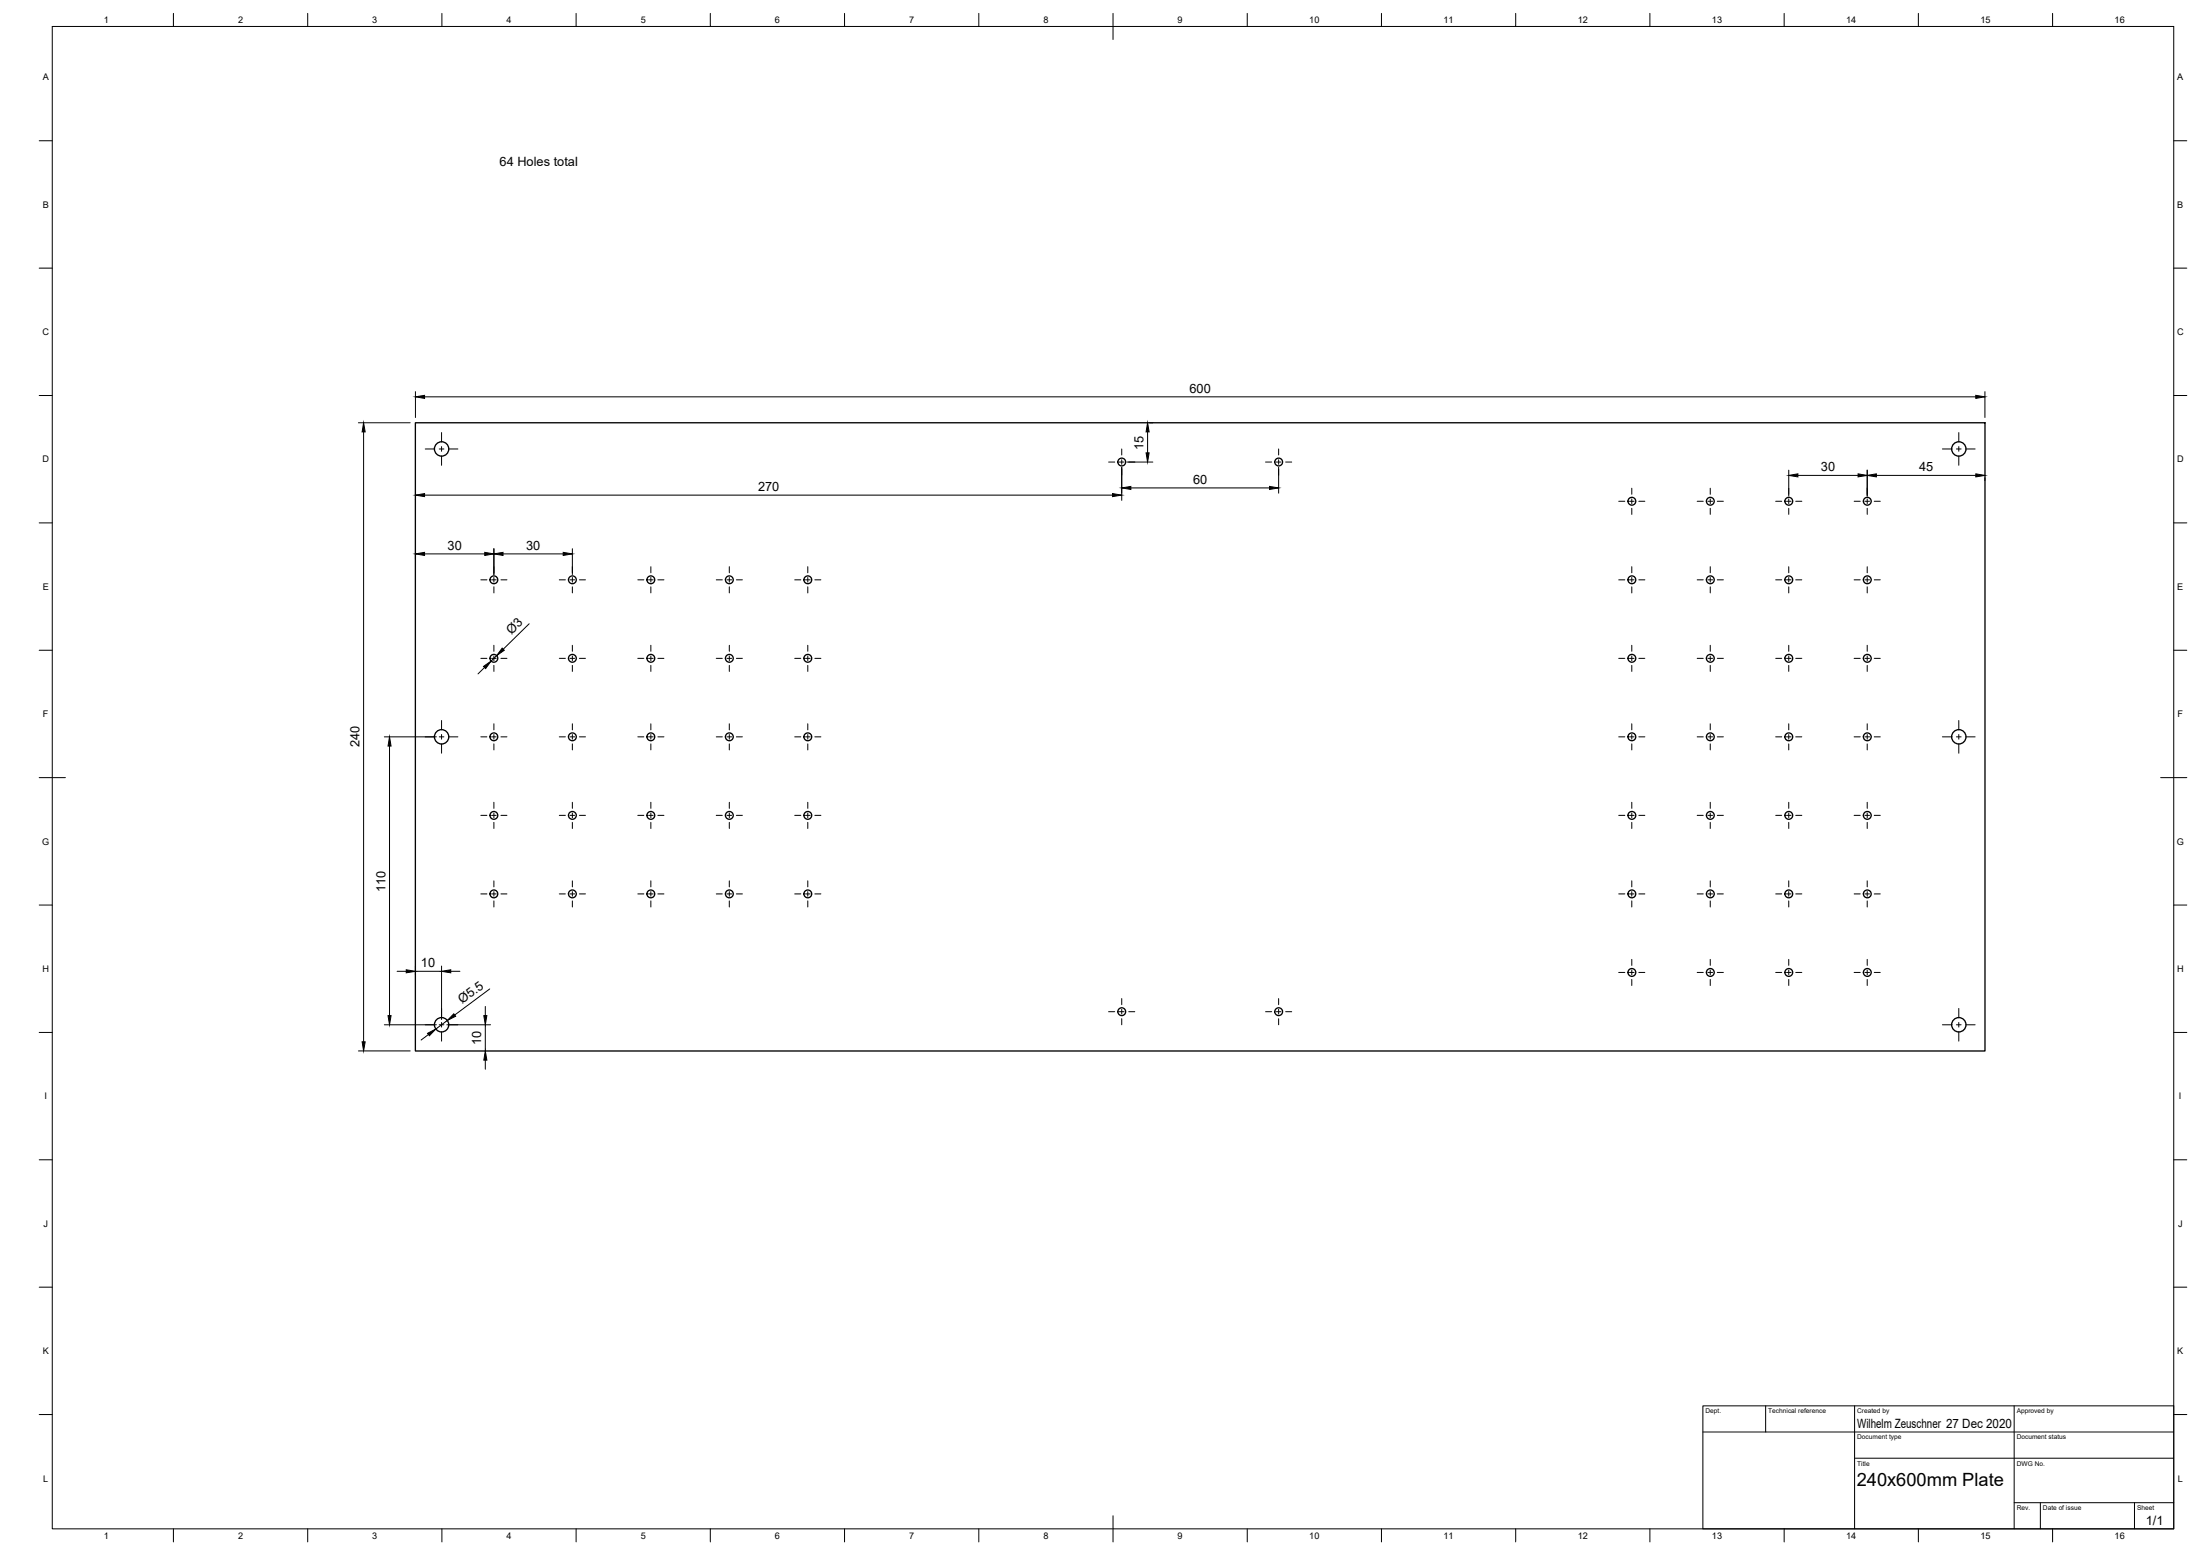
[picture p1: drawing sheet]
<svg xmlns="http://www.w3.org/2000/svg" width="841mm" height="594mm" viewBox="0 0 841 594" stroke-linecap="round" stroke-linejoin="round" font-family="sans-serif">
<!-- layer: Visible -->
<g fill="none" stroke="#000" stroke-width=".51">
<path d="M158.8 161.5h600v240h-600z"/>
<circle cx="168.8" cy="171.5" r="2.74"/>
<circle cx="428.8" cy="176.5" r="1.49"/>
<circle cx="488.8" cy="176.5" r="1.49"/>
<circle cx="748.8" cy="171.5" r="2.74"/>
<circle cx="623.8" cy="191.5" r="1.49"/>
<circle cx="653.8" cy="191.5" r="1.49"/>
<circle cx="683.8" cy="191.5" r="1.49"/>
<circle cx="713.8" cy="191.5" r="1.49"/>
<circle cx="188.8" cy="221.5" r="1.49"/>
<circle cx="218.8" cy="221.5" r="1.49"/>
<circle cx="248.8" cy="221.5" r="1.49"/>
<circle cx="278.8" cy="221.5" r="1.49"/>
<circle cx="308.8" cy="221.5" r="1.49"/>
<circle cx="623.8" cy="221.5" r="1.49"/>
<circle cx="653.8" cy="221.5" r="1.49"/>
<circle cx="683.8" cy="221.5" r="1.49"/>
<circle cx="713.8" cy="221.5" r="1.49"/>
<circle cx="188.8" cy="251.5" r="1.49"/>
<circle cx="218.8" cy="251.5" r="1.49"/>
<circle cx="248.8" cy="251.5" r="1.49"/>
<circle cx="278.8" cy="251.5" r="1.49"/>
<circle cx="308.8" cy="251.5" r="1.49"/>
<circle cx="623.8" cy="251.5" r="1.49"/>
<circle cx="653.8" cy="251.5" r="1.49"/>
<circle cx="683.8" cy="251.5" r="1.49"/>
<circle cx="713.8" cy="251.5" r="1.49"/>
<circle cx="168.8" cy="281.5" r="2.74"/>
<circle cx="188.8" cy="281.5" r="1.49"/>
<circle cx="218.8" cy="281.5" r="1.49"/>
<circle cx="248.8" cy="281.5" r="1.49"/>
<circle cx="278.8" cy="281.5" r="1.49"/>
<circle cx="308.8" cy="281.5" r="1.49"/>
<circle cx="623.8" cy="281.5" r="1.49"/>
<circle cx="653.8" cy="281.5" r="1.49"/>
<circle cx="683.8" cy="281.5" r="1.49"/>
<circle cx="713.8" cy="281.5" r="1.49"/>
<circle cx="748.8" cy="281.5" r="2.74"/>
<circle cx="188.8" cy="311.5" r="1.49"/>
<circle cx="218.8" cy="311.5" r="1.49"/>
<circle cx="248.8" cy="311.5" r="1.49"/>
<circle cx="278.8" cy="311.5" r="1.49"/>
<circle cx="308.8" cy="311.5" r="1.49"/>
<circle cx="623.8" cy="311.5" r="1.49"/>
<circle cx="653.8" cy="311.5" r="1.49"/>
<circle cx="683.8" cy="311.5" r="1.49"/>
<circle cx="713.8" cy="311.5" r="1.49"/>
<circle cx="188.8" cy="341.5" r="1.49"/>
<circle cx="218.8" cy="341.5" r="1.49"/>
<circle cx="248.8" cy="341.5" r="1.49"/>
<circle cx="278.8" cy="341.5" r="1.49"/>
<circle cx="308.8" cy="341.5" r="1.49"/>
<circle cx="623.8" cy="341.5" r="1.49"/>
<circle cx="653.8" cy="341.5" r="1.49"/>
<circle cx="683.8" cy="341.5" r="1.49"/>
<circle cx="713.8" cy="341.5" r="1.49"/>
<circle cx="623.8" cy="371.5" r="1.49"/>
<circle cx="653.8" cy="371.5" r="1.49"/>
<circle cx="683.8" cy="371.5" r="1.49"/>
<circle cx="713.8" cy="371.5" r="1.49"/>
<circle cx="168.8" cy="391.5" r="2.74"/>
<circle cx="428.8" cy="386.5" r="1.49"/>
<circle cx="488.8" cy="386.5" r="1.49"/>
<circle cx="748.8" cy="391.5" r="2.74"/>
</g>
<!-- layer: TitleBlock -->
<path d="M651 537.1h180v47h-180zM675 537.1v10M709 537.1v47M770 537.1v47M651 547.1h180M709 557.1h122M770 574.1h61M780 574.1v10M816 574.1v10" fill="none" stroke="#000" stroke-width=".38"/>
<!-- layer: Border -->
<g fill="none" stroke="#000" stroke-width=".38">
<path d="M20 10.1h811v574h-811zM66.3 5.1v5M117.6 5.1v5M168.9 5.1v5M220.2 5.1v5M271.5 5.1v5M322.9 5.1v5M374.2 5.1v5M425.5 5.1v10M476.8 5.1v5M528.1 5.1v5M579.4 5.1v5"/>
<path d="M630.7 5.1v5M682.1 5.1v5M733.4 5.1v5M784.7 5.1v5M15 53.8h5M831 53.8h5M15 102.4h5M831 102.4h5M15 151.1h5M831 151.1h5M15 199.8h5M831 199.8h5"/>
<path d="M15 248.4h5M831 248.4h5M15 297.1h10M826 297.1h10M15 345.8h5M831 345.8h5M15 394.4h5M831 394.4h5M15 443.1h5M831 443.1h5M15 491.8h5M831 491.8h5"/>
<path d="M15 540.4h5M831 540.4h5M425.5 579.1v10M66.3 584.1v5M117.6 584.1v5M168.9 584.1v5M220.2 584.1v5M271.5 584.1v5M322.9 584.1v5M374.2 584.1v5M476.8 584.1v5M528.1 584.1v5"/>
<path d="M579.4 584.1v5M630.7 584.1v5M682.1 584.1v5M733.4 584.1v5M784.7 584.1v5"/>
</g>
<!-- layer: Center Lines -->
<g fill="none" stroke="#000" stroke-width=".38">
<path d="M162.6 171.5h3.5M167.9 171.5h1.8M168.8 165.3v3.5M168.8 170.6v1.8M168.8 174.2v3.6M171.5 171.5h3.5M423.8 176.5h2.3M427.9 176.5h1.8M428.8 171.5v2.3M428.8 175.6v1.8M428.8 179.2v2.3M431.5 176.5h2.3"/>
<path d="M483.8 176.5h2.3M487.9 176.5h1.8M488.8 171.5v2.3M488.8 175.6v1.8M488.8 179.2v2.3M491.5 176.5h2.3M742.5 171.5h3.6M747.9 171.5h1.8M748.8 165.3v3.5M748.8 170.6v1.8M748.8 174.2v3.6M751.5 171.5h3.6"/>
<path d="M618.8 191.5h2.3M622.9 191.5h1.8M623.8 186.5v2.3M623.8 190.6v1.8M623.8 194.2v2.3M626.5 191.5h2.3M648.8 191.5h2.3M652.9 191.5h1.8M653.8 186.5v2.3M653.8 190.6v1.8M653.8 194.2v2.3M656.5 191.5h2.3"/>
<path d="M678.8 191.5h2.3M682.9 191.5h1.8M683.8 186.5v2.3M683.8 190.6v1.8M683.8 194.2v2.3M686.5 191.5h2.3M708.8 191.5h2.3M712.9 191.5h1.8M713.8 186.5v2.3M713.8 190.6v1.8M713.8 194.2v2.3M716.5 191.5h2.3"/>
<path d="M188.8 216.5v2.3M218.8 216.5v2.3M248.8 216.5v2.3M278.8 216.5v2.3M308.8 216.5v2.3M623.8 216.5v2.3M653.8 216.5v2.3M683.8 216.5v2.3M713.8 216.5v2.3M183.8 221.5h2.3M187.9 221.5h1.8M188.8 220.6v1.8"/>
<path d="M188.8 224.2v2.3M191.5 221.5h2.3M213.8 221.5h2.3M217.9 221.5h1.8M218.8 220.6v1.8M218.8 224.2v2.3M221.5 221.5h2.3M243.8 221.5h2.3M247.9 221.5h1.8M248.8 220.6v1.8M248.8 224.2v2.3M251.5 221.5h2.3"/>
<path d="M273.8 221.5h2.3M277.9 221.5h1.8M278.8 220.6v1.8M278.8 224.2v2.3M281.5 221.5h2.3M303.8 221.5h2.3M307.9 221.5h1.8M308.8 220.6v1.8M308.8 224.2v2.3M311.5 221.5h2.3M618.8 221.5h2.3M622.9 221.5h1.8"/>
<path d="M623.8 220.6v1.8M623.8 224.2v2.3M626.5 221.5h2.3M648.8 221.5h2.3M652.9 221.5h1.8M653.8 220.6v1.8M653.8 224.2v2.3M656.5 221.5h2.3M678.8 221.5h2.3M682.9 221.5h1.8M683.8 220.6v1.8M683.8 224.2v2.3"/>
<path d="M686.5 221.5h2.3M708.8 221.5h2.3M712.9 221.5h1.8M713.8 220.6v1.8M713.8 224.2v2.3M716.5 221.5h2.3M183.8 251.5h2.3M187.9 251.5h1.8M188.8 246.5v2.3M188.8 250.6v1.8M188.8 254.2v2.3M191.5 251.5h2.3"/>
<path d="M213.8 251.5h2.3M217.9 251.5h1.8M218.8 246.5v2.3M218.8 250.6v1.8M218.8 254.2v2.3M221.5 251.5h2.3M243.8 251.5h2.3M247.9 251.5h1.8M248.8 246.5v2.3M248.8 250.6v1.8M248.8 254.2v2.3M251.5 251.5h2.3"/>
<path d="M273.8 251.5h2.3M277.9 251.5h1.8M278.8 246.5v2.3M278.8 250.6v1.8M278.8 254.2v2.3M281.5 251.5h2.3M303.8 251.5h2.3M307.9 251.5h1.8M308.8 246.5v2.3M308.8 250.6v1.8M308.8 254.2v2.3M311.5 251.5h2.3"/>
<path d="M618.8 251.5h2.3M622.9 251.5h1.8M623.8 246.5v2.3M623.8 250.6v1.8M623.8 254.2v2.3M626.5 251.5h2.3M648.8 251.5h2.3M652.9 251.5h1.8M653.8 246.5v2.3M653.8 250.6v1.8M653.8 254.2v2.3M656.5 251.5h2.3"/>
<path d="M678.8 251.5h2.3M682.9 251.5h1.8M683.8 246.5v2.3M683.8 250.6v1.8M683.8 254.2v2.3M686.5 251.5h2.3M708.8 251.5h2.3M712.9 251.5h1.8M713.8 246.5v2.3M713.8 250.6v1.8M713.8 254.2v2.3M716.5 251.5h2.3"/>
<path d="M168.8 275.3v3.5M188.8 276.5v2.3M218.8 276.5v2.3M248.8 276.5v2.3M278.8 276.5v2.3M308.8 276.5v2.3M623.8 276.5v2.3M653.8 276.5v2.3M683.8 276.5v2.3M713.8 276.5v2.3M748.8 275.3v3.5M162.6 281.5h3.5"/>
<path d="M167.9 281.5h1.8M168.8 280.6v1.8M168.8 284.2v3.6M171.5 281.5h3.5M183.8 281.5h2.3M187.9 281.5h1.8M188.8 280.6v1.8M188.8 284.2v2.3M191.5 281.5h2.3M213.8 281.5h2.3M217.9 281.5h1.8M218.8 280.6v1.8"/>
<path d="M218.8 284.2v2.3M221.5 281.5h2.3M243.8 281.5h2.3M247.9 281.5h1.8M248.8 280.6v1.8M248.8 284.2v2.3M251.5 281.5h2.3M273.8 281.5h2.3M277.9 281.5h1.8M278.8 280.6v1.8M278.8 284.2v2.3M281.5 281.5h2.3"/>
<path d="M303.8 281.5h2.3M307.9 281.5h1.8M308.8 280.6v1.8M308.8 284.2v2.3M311.5 281.5h2.3M618.8 281.5h2.3M622.9 281.5h1.8M623.8 280.6v1.8M623.8 284.2v2.3M626.5 281.5h2.3M648.8 281.5h2.3M652.9 281.5h1.8"/>
<path d="M653.8 280.6v1.8M653.8 284.2v2.3M656.5 281.5h2.3M678.8 281.5h2.3M682.9 281.5h1.8M683.8 280.6v1.8M683.8 284.2v2.3M686.5 281.5h2.3M708.8 281.5h2.3M712.9 281.5h1.8M713.8 280.6v1.8M713.8 284.2v2.3"/>
<path d="M716.5 281.5h2.3M742.5 281.5h3.6M747.9 281.5h1.8M748.8 280.6v1.8M748.8 284.2v3.6M751.5 281.5h3.6M183.8 311.5h2.3M187.9 311.5h1.8M188.8 306.5v2.3M188.8 310.6v1.8M188.8 314.2v2.3M191.5 311.5h2.3"/>
<path d="M213.8 311.5h2.3M217.9 311.5h1.8M218.8 306.5v2.3M218.8 310.6v1.8M218.8 314.2v2.3M221.5 311.5h2.3M243.8 311.5h2.3M247.9 311.5h1.8M248.8 306.5v2.3M248.8 310.6v1.8M248.8 314.2v2.3M251.5 311.5h2.3"/>
<path d="M273.8 311.5h2.3M277.9 311.5h1.8M278.8 306.5v2.3M278.8 310.6v1.8M278.8 314.2v2.3M281.5 311.5h2.3M303.8 311.5h2.3M307.9 311.5h1.8M308.8 306.5v2.3M308.8 310.6v1.8M308.8 314.2v2.3M311.5 311.5h2.3"/>
<path d="M618.8 311.5h2.3M622.9 311.5h1.8M623.8 306.5v2.3M623.8 310.6v1.8M623.8 314.2v2.3M626.5 311.5h2.3M648.8 311.5h2.3M652.9 311.5h1.8M653.8 306.5v2.3M653.8 310.6v1.8M653.8 314.2v2.3M656.5 311.5h2.3"/>
<path d="M678.8 311.5h2.3M682.9 311.5h1.8M683.8 306.5v2.3M683.8 310.6v1.8M683.8 314.2v2.3M686.5 311.5h2.3M708.8 311.5h2.3M712.9 311.5h1.8M713.8 306.5v2.3M713.8 310.6v1.8M713.8 314.2v2.3M716.5 311.5h2.3"/>
<path d="M188.8 336.5v2.3M218.8 336.5v2.3M248.8 336.5v2.3M278.8 336.5v2.3M308.8 336.5v2.3M623.8 336.5v2.3M653.8 336.5v2.3M683.8 336.5v2.3M713.8 336.5v2.3M183.8 341.5h2.3M187.9 341.5h1.8M188.8 340.6v1.8"/>
<path d="M188.8 344.2v2.3M191.5 341.5h2.3M213.8 341.5h2.3M217.9 341.5h1.8M218.8 340.6v1.8M218.8 344.2v2.3M221.5 341.5h2.3M243.8 341.5h2.3M247.9 341.5h1.8M248.8 340.6v1.8M248.8 344.2v2.3M251.5 341.5h2.3"/>
<path d="M273.8 341.5h2.3M277.9 341.5h1.8M278.8 340.6v1.8M278.8 344.2v2.3M281.5 341.5h2.3M303.8 341.5h2.3M307.9 341.5h1.8M308.8 340.6v1.8M308.8 344.2v2.3M311.5 341.5h2.3M618.8 341.5h2.3M622.9 341.5h1.8"/>
<path d="M623.8 340.6v1.8M623.8 344.2v2.3M626.5 341.5h2.3M648.8 341.5h2.3M652.9 341.5h1.8M653.8 340.6v1.8M653.8 344.2v2.3M656.5 341.5h2.3M678.8 341.5h2.3M682.9 341.5h1.8M683.8 340.6v1.8M683.8 344.2v2.3"/>
<path d="M686.5 341.5h2.3M708.8 341.5h2.3M712.9 341.5h1.8M713.8 340.6v1.8M713.8 344.2v2.3M716.5 341.5h2.3M618.8 371.5h2.3M622.9 371.5h1.8M623.8 366.5v2.3M623.8 370.6v1.8M623.8 374.2v2.3M626.5 371.5h2.3"/>
<path d="M648.8 371.5h2.3M652.9 371.5h1.8M653.8 366.5v2.3M653.8 370.6v1.8M653.8 374.2v2.3M656.5 371.5h2.3M678.8 371.5h2.3M682.9 371.5h1.8M683.8 366.5v2.3M683.8 370.6v1.8M683.8 374.2v2.3M686.5 371.5h2.3"/>
<path d="M708.8 371.5h2.3M712.9 371.5h1.8M713.8 366.5v2.3M713.8 370.6v1.8M713.8 374.2v2.3M716.5 371.5h2.3M162.6 391.5h3.5M167.9 391.5h1.8M168.8 385.3v3.5M168.8 390.6v1.8M168.8 394.2v3.6M171.5 391.5h3.5"/>
<path d="M423.8 386.5h2.3M427.9 386.5h1.8M428.8 381.5v2.3M428.8 385.6v1.8M428.8 389.2v2.3M431.5 386.5h2.3M483.8 386.5h2.3M487.9 386.5h1.8M488.8 381.5v2.3M488.8 385.6v1.8M488.8 389.2v2.3M491.5 386.5h2.3"/>
<path d="M742.5 391.5h3.6M747.9 391.5h1.8M748.8 385.3v3.5M748.8 390.6v1.8M748.8 394.2v3.6M751.5 391.5h3.6"/>
</g>
<!-- layer: Dimensions -->
<g fill="none" stroke="#000" stroke-width=".38">
<path d="M158.8 149.6v9.9M162.3 151.6h593M758.8 149.6v9.9M137 161.5h19.8M139 165v233M428.8 178.5v12.6M430.8 176.5h9.9M438.7 165v8M439.4 161.5h1.3M488.8 178.5v9.9M683.8 179.6v9.9M713.8 179.6v9.9"/>
<path d="M158.8 190.7v.4M162.3 189.2h263M432.3 186.4h53M687.3 181.6h23M717.3 181.6h38M758.8 182.6v1M158.8 211.4v2.2M162.3 211.6h23M188.8 209.6v9.9M192.3 211.6h23M218.8 209.6v9.9M202.3 238.3l-9.9 9.7"/>
<path d="M185.2 255l-2.5 2.5M189.9 250.5l-2.2 2.1M146.9 281.5h19.9M148.9 285v103M151.8 371.1h3.5M158.8 369.1v3.3M158.8 371.1h10M168.8 369.1v20.4M172.3 371.1h3.5M187.2 377.8l-13.4 10M146.9 391.5h19.9M163.8 395.2l-2.8 2.1"/>
<path d="M170.8 391.5h16.7M171 389.9l-4.4 3.2M185.5 384.5v3.5M185.5 391.5v10M137 401.5h19.8M185.5 405v3.5"/>
</g>
<g fill="#000" stroke="#000" stroke-width=".38">
<path d="M158.8 151.6l3.5-.6v1.2zM755.3 151l3.5 .6-3.5 .6zM139 161.5l.6 3.5h-1.2zM438.1 173h1.2l-.6 3.5zM438.7 161.5l.6 3.5h-1.2zM158.8 189.2l3.5-.6v1.1zM425.3 188.6l3.5 .6-3.5 .5zM428.8 186.4l3.5-.6v1.2zM485.3 185.8l3.5 .6-3.5 .6zM683.8 181.6l3.5-.6v1.2zM710.3 181l3.5 .6-3.5 .6zM713.8 181.6l3.5-.6v1.2z"/>
<path d="M755.3 181l3.5 .6-3.5 .6zM158.8 211.6l3.5-.6v1.2zM185.3 211l3.5 .6-3.5 .6zM188.8 211.6l3.5-.6v1.2zM215.3 211l3.5 .6-3.5 .6zM184.8 254.6l2.9-2-2 2.8zM192 247.6l.8 .8-2.9 2.1zM148.9 281.5l.6 3.5h-1.2zM155.3 370.5l3.5 .6-3.5 .6zM168.8 371.1l3.5-.6v1.2zM138.4 398h1.2l-.6 3.5zM148.3 388h1.2l-.6 3.5z"/>
<path d="M163.4 394.8l3.2-1.7-2.5 2.6zM173.5 387.3l.7 1-3.2 1.6zM185 388h1.1l-.6 3.5zM185.5 401.5l.6 3.5h-1.1z"/>
</g>
<text font-size="7" x="709.8" y="567.6">240x600mm Plate</text>
<g font-size="4.9">
<text x="191" y="63.5">64 Holes total</text>
<text x="454.7" y="150.1">600</text>
<text x="437.2" y="171.9" transform="rotate(-90 437.2 171.9)">15</text>
<text x="456.1" y="184.9">60</text>
<text x="696.1" y="180.1">30</text>
<text x="733.7" y="180.1">45</text>
<text x="289.8" y="187.6">270</text>
<text x="171.1" y="210.1">30</text>
<text x="201.1" y="210.1">30</text>
<text x="195.6" y="242.6" transform="rotate(-44 195.6 242.6)">Ø3</text>
<text x="137.5" y="285.6" transform="rotate(-90 137.5 285.6)">240</text>
<text x="147.3" y="340.7" transform="rotate(-90 147.3 340.7)">110</text>
<text x="160.9" y="369.5">10</text>
<text x="176.7" y="383.6" transform="rotate(-37 176.7 383.6)">Ø5.5</text>
<text x="184" y="399.4" transform="rotate(-90 184 399.4)">10</text>
<text x="709.9" y="545.6">Wilhelm Zeuschner 27 Dec 2020</text>
<text x="820.3" y="582.8">1/1</text>
</g>
<g font-size="3.5">
<text x="39.7" y="8.9">1</text>
<text x="91" y="8.9">2</text>
<text x="142.3" y="8.8">3</text>
<text x="193.6" y="8.9">4</text>
<text x="244.9" y="8.8">5</text>
<text x="296.2" y="8.8">6</text>
<text x="347.6" y="8.8">7</text>
<text x="398.9" y="8.8">8</text>
<text x="450.2" y="8.8">9</text>
<text x="500.5" y="8.8">10</text>
<text x="551.8" y="8.9">11</text>
<text x="603.1" y="8.9">12</text>
<text x="654.5" y="8.8">13</text>
<text x="705.8" y="8.9">14</text>
<text x="757.1" y="8.8">15</text>
<text x="808.4" y="8.8">16</text>
<text x="16.3" y="30.7">A</text>
<text x="832.3" y="30.7">A</text>
<text x="16.3" y="79.3">B</text>
<text x="832.3" y="79.3">B</text>
<text x="16.2" y="128">C</text>
<text x="832.2" y="128">C</text>
<text x="16.2" y="176.7">D</text>
<text x="832.2" y="176.7">D</text>
<text x="16.3" y="225.4">E</text>
<text x="832.3" y="225.4">E</text>
<text x="16.4" y="274">F</text>
<text x="832.4" y="274">F</text>
<text x="16.1" y="322.7">G</text>
<text x="832.1" y="322.7">G</text>
<text x="16.2" y="371.3">H</text>
<text x="832.2" y="371.3">H</text>
<text x="17" y="420">I</text>
<text x="833" y="420">I</text>
<text x="16.6" y="468.7">J</text>
<text x="832.6" y="468.7">J</text>
<text x="16.3" y="517.3">K</text>
<text x="832.3" y="517.3">K</text>
<text x="16.5" y="566">L</text>
<text x="832.5" y="566">L</text>
<text x="39.7" y="587.8">1</text>
<text x="91" y="587.8">2</text>
<text x="142.3" y="587.8">3</text>
<text x="193.6" y="587.8">4</text>
<text x="244.9" y="587.8">5</text>
<text x="296.2" y="587.8">6</text>
<text x="347.6" y="587.8">7</text>
<text x="398.9" y="587.8">8</text>
<text x="450.2" y="587.8">9</text>
<text x="500.5" y="587.8">10</text>
<text x="551.8" y="587.8">11</text>
<text x="603.1" y="587.8">12</text>
<text x="654.5" y="587.8">13</text>
<text x="705.8" y="587.8">14</text>
<text x="757.1" y="587.8">15</text>
<text x="808.4" y="587.8">16</text>
</g>
<g font-size="2.5">
<text x="652" y="539.9">Dept.</text>
<text x="676" y="539.9">Technical reference</text>
<text x="710" y="539.9">Created by</text>
<text x="771" y="539.9">Approved by</text>
<text x="710" y="549.9">Document type</text>
<text x="771" y="549.9">Document status</text>
<text x="710" y="559.9">Title</text>
<text x="771" y="559.9">DWG No.</text>
<text x="771" y="576.9">Rev.</text>
<text x="781" y="576.9">Date of issue</text>
<text x="817" y="576.9">Sheet</text>
</g>
</svg>
